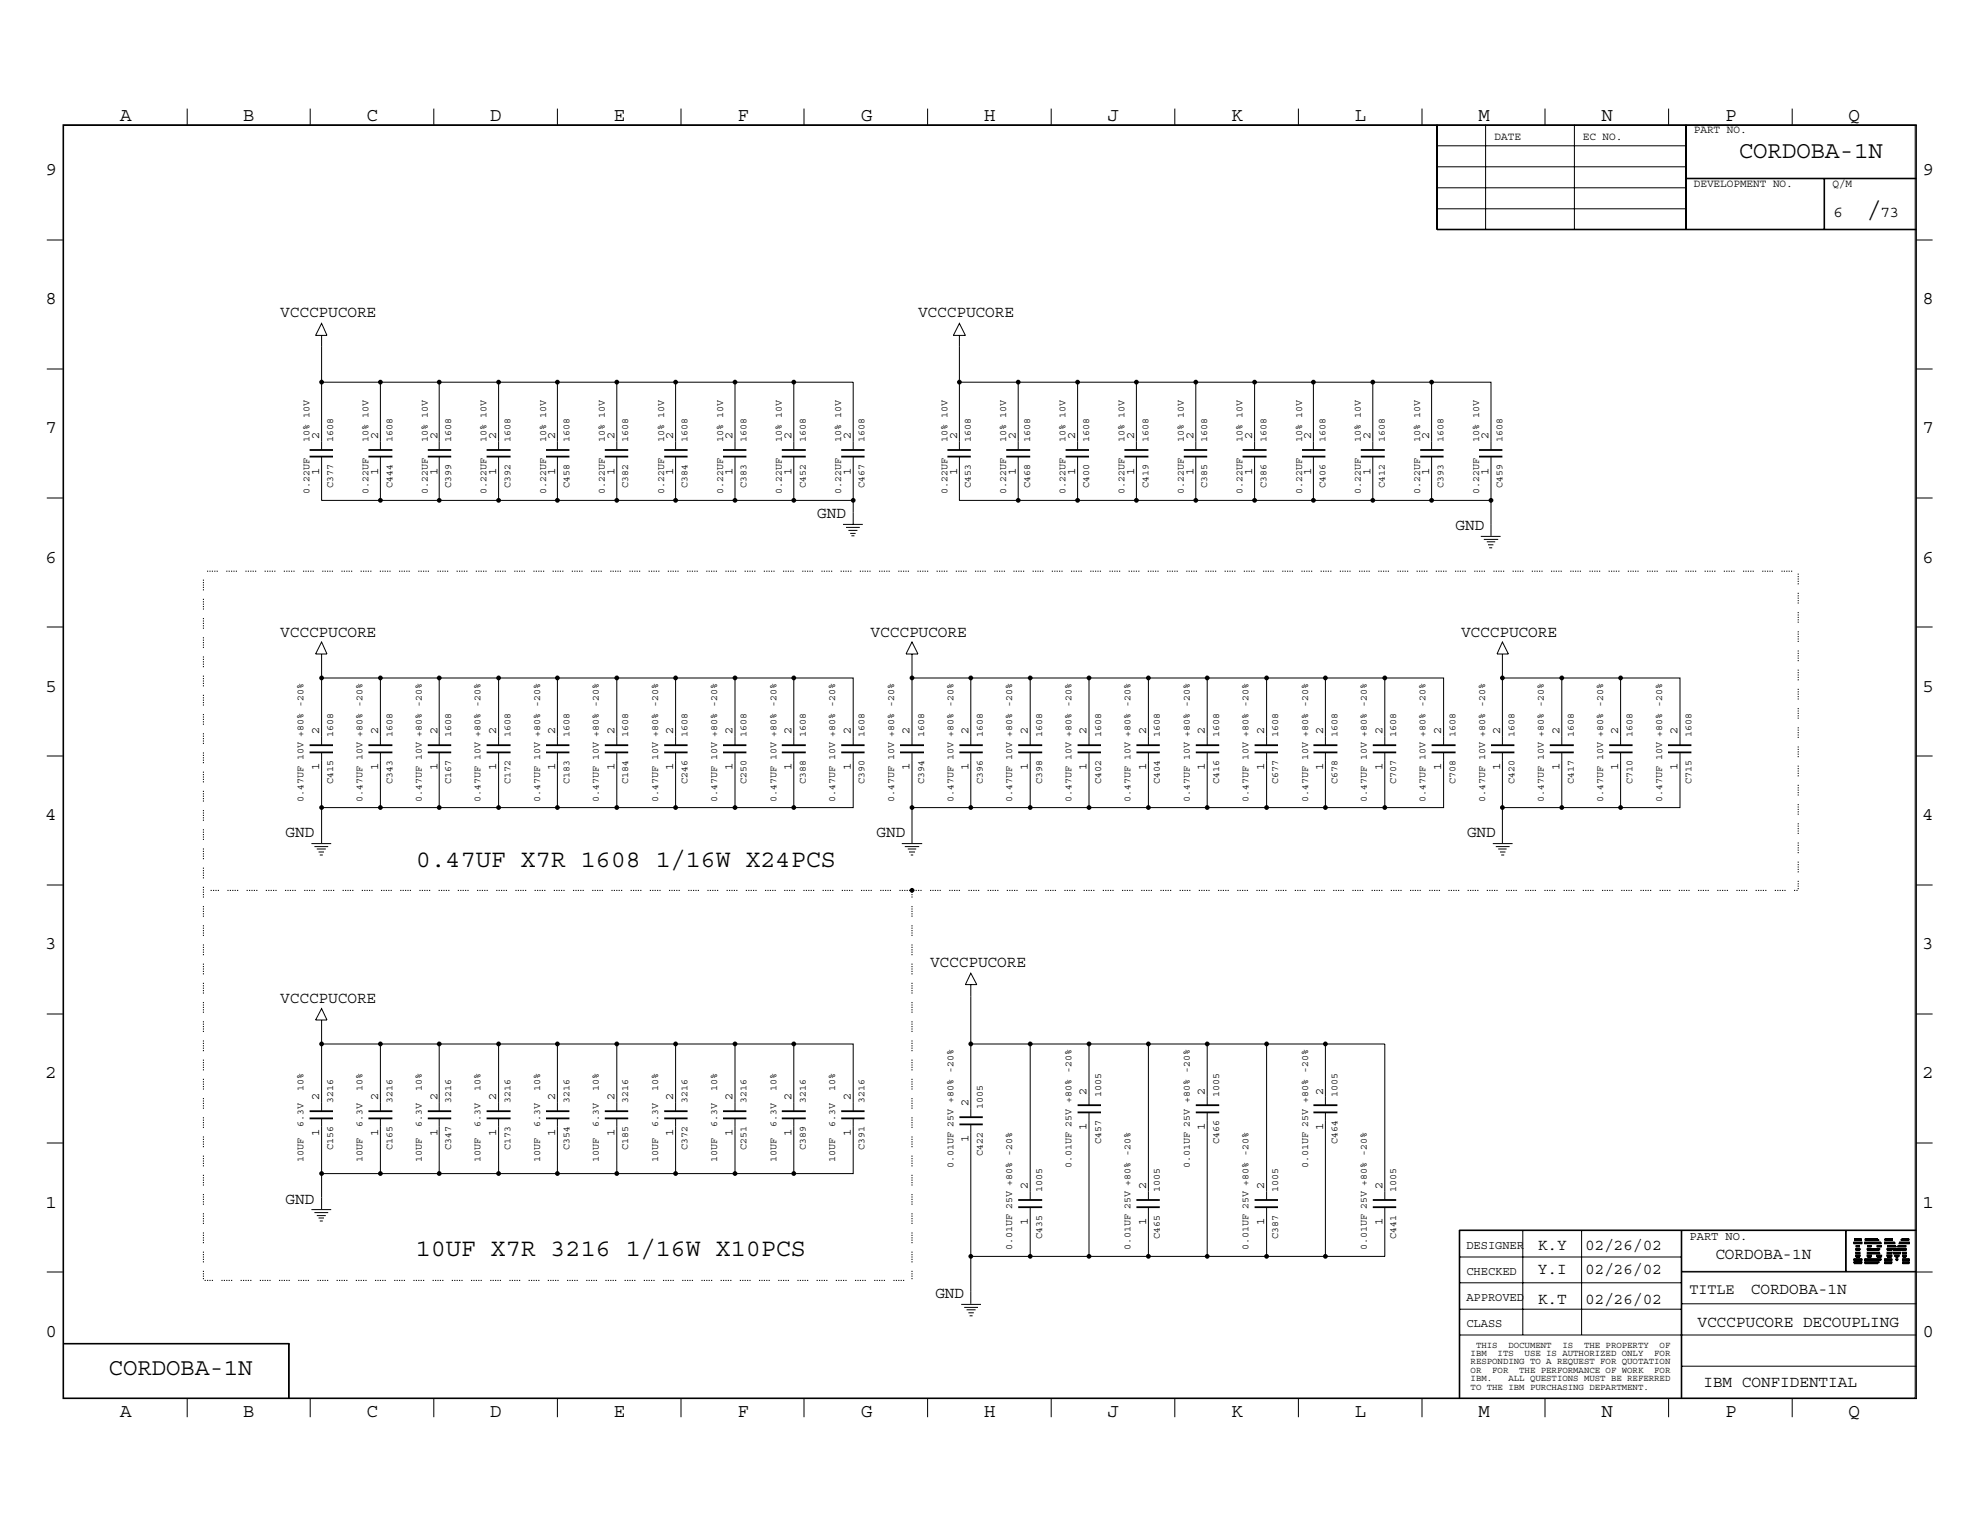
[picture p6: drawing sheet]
<svg xmlns="http://www.w3.org/2000/svg" width="279mm" height="216mm" viewBox="0 0 279 216" stroke-linecap="round" stroke-linejoin="round" font-family="sans-serif">
<g fill="none" stroke="#000" stroke-width=".25">
<path d="M43.7 64.4h3.3M43.7 63.5h3.3M52 64.4h3.4M52 63.5h3.4M60.4 64.4h3.3M60.4 63.5h3.3M68.7 64.4h3.4M68.7 63.5h3.4M77 64.4h3.3M77 63.5h3.3M85.3 64.4h3.3M85.3 63.5h3.3"/>
<path d="M93.7 64.4h3.3M93.7 63.5h3.3M102 64.4h3.3M102 63.5h3.3M110.3 64.4h3.4M110.3 63.5h3.4M118.7 64.4h3.3M118.7 63.5h3.3M133.7 64.4h3.3M133.7 63.5h3.3M142 64.4h3.4M142 63.5h3.4"/>
<path d="M150.4 64.4h3.3M150.4 63.5h3.3M158.7 64.4h3.4M158.7 63.5h3.4M167 64.4h3.3M167 63.5h3.3M175.3 64.4h3.4M175.3 63.5h3.4M183.7 64.4h3.3M183.7 63.5h3.3M192 64.4h3.4M192 63.5h3.4"/>
<path d="M200.4 64.4h3.3M200.4 63.5h3.3M208.7 64.4h3.3M208.7 63.5h3.3M43.7 106.2h3.3M43.7 105.2h3.3M52 106.2h3.4M52 105.2h3.4M60.4 106.2h3.3M60.4 105.2h3.3M68.7 106.2h3.4M68.7 105.2h3.4"/>
<path d="M77 106.2h3.3M77 105.2h3.3M85.3 106.2h3.3M85.3 105.2h3.3M93.7 106.2h3.3M93.7 105.2h3.3M102 106.2h3.3M102 105.2h3.3M110.3 106.2h3.4M110.3 105.2h3.4M118.7 106.2h3.3M118.7 105.2h3.3"/>
<path d="M127 106.2h3.4M127 105.2h3.4M135.4 106.2h3.3M135.4 105.2h3.3M143.7 106.2h3.4M143.7 105.2h3.4M152.1 106.2h3.3M152.1 105.2h3.3M160.4 106.2h3.3M160.4 105.2h3.3M168.7 106.2h3.3M168.7 105.2h3.3"/>
<path d="M177 106.2h3.3M177 105.2h3.3M185.3 106.2h3.4M185.3 105.2h3.4M193.7 106.2h3.3M193.7 105.2h3.3M202 106.2h3.4M202 105.2h3.4M210.4 106.2h3.3M210.4 105.2h3.3M218.7 106.2h3.4M218.7 105.2h3.4"/>
<path d="M227.1 106.2h3.3M227.1 105.2h3.3M235.4 106.2h3.3M235.4 105.2h3.3M43.7 157.8h3.3M43.7 156.8h3.3M52 157.8h3.4M52 156.8h3.4M60.4 157.8h3.3M60.4 156.8h3.3M68.7 157.8h3.4M68.7 156.8h3.4"/>
<path d="M77 157.8h3.3M77 156.8h3.3M85.3 157.8h3.3M85.3 156.8h3.3M93.7 157.8h3.3M93.7 156.8h3.3M102 157.8h3.3M102 156.8h3.3M110.3 157.8h3.4M110.3 156.8h3.4M118.7 157.8h3.3M118.7 156.8h3.3"/>
<path d="M135.4 158.7h3.3M135.4 157.6h3.3M152.1 157h3.3M152.1 156h3.3M168.7 157h3.3M168.7 156h3.3M185.3 157h3.4M185.3 156h3.4M143.7 170.3h3.4M143.7 169.3h3.4M160.4 170.3h3.3M160.4 169.3h3.3"/>
<path d="M177 170.3h3.3M177 169.3h3.3M193.7 170.3h3.3M193.7 169.3h3.3"/>
</g>
<g fill="none" stroke="#000" stroke-width=".14">
<path d="M8.9 17.6h261.5v179.8h-261.5zM9 17.7h261.3v179.6h-261.3zM26.4 15.3v2.3M43.8 15.3v2.3M61.2 15.3v2.3M78.7 15.3v2.3M96.1 15.3v2.3M113.5 15.3v2.3M130.9 15.3v2.3M148.3 15.3v2.3M165.8 15.3v2.3M183.2 15.3v2.3"/>
<path d="M200.7 15.3v2.3M202.8 17.6v14.8h67.6M209.6 17.6v14.8M218 15.3v2.3M222.2 17.6v14.8M235.5 15.3v2.3M237.9 17.6v14.8M252.9 15.3v2.3M6.6 33.9h2.3M202.8 32.3h67.6M202.8 29.5h35.1M202.8 26.5h35.1"/>
<path d="M202.8 23.5h35.1M202.8 20.6h35.1M237.9 25.2h32.5M237.9 25.1h32.5M257.4 25.2v7.2M257.5 25.2v7.2M270.4 33.9h2.3M6.6 52.1h2.3M45.4 45.6l.7 1.7h-1.6zM45.4 47.3v16.2M45.4 53.9h75v9.6M53.7 53.9v9.6"/>
<path d="M62 53.9v9.6M70.4 53.9v9.6M78.7 53.9v9.6M87 53.9v9.6M95.3 53.9v9.6M103.7 53.9v9.6M112 53.9v9.6M135.4 45.6l.8 1.7h-1.7zM135.4 47.3v16.2M135.4 53.9h58.3M143.7 53.9v9.6M152.1 53.9v9.6"/>
<path d="M160.4 53.9v9.6M168.7 53.9v9.6M177 53.9v9.6M185.3 53.9v9.6M193.7 53.9h16.7v9.6M193.7 53.9v9.6M202 53.9v9.6M270.4 52.1h2.3M6.6 70.3h2.3M45.4 64.4v6.2h66.6M53.7 64.4v6.2M62 64.4v6.2"/>
<path d="M70.4 64.4v6.2M78.7 64.4v6.2M87 64.4v6.2M95.3 64.4v6.2M103.7 64.4v6.2M112 70.6h8.4v3.4M112 64.4v6.2M119 74h2.8M119.4 74.4h1.9M119.7 74.8h1.3M120 75.3h.7M120.1 75.6h.5"/>
<path d="M120.4 64.4v6.2M135.4 64.4v6.2h66.6M143.7 64.4v6.2M152.1 64.4v6.2M160.4 64.4v6.2M168.7 64.4v6.2M177 64.4v6.2M185.3 64.4v6.2M193.7 64.4v6.2M202 70.6h8.4v5M202 64.4v6.2M209 75.7h2.8"/>
<path d="M209.4 76.1h2M209.8 76.5h1.2M210 76.9h.7M210.1 77.3h.5M210.4 64.4v6.2M270.4 70.3h2.3M6.6 88.5h2.3M45.4 90.6l.7 1.7h-1.6zM45.4 92.3v12.9M45.4 95.7h58.3M53.7 95.7v9.5M62 95.7v9.5"/>
<path d="M70.4 95.7v9.5M78.7 95.7v9.5M87 95.7v9.5M95.3 95.7v9.5M103.7 95.7h16.7v9.5M103.7 95.7v9.5M112 95.7v9.5M128.7 90.6l.8 1.7h-1.7zM128.7 92.3v12.9M128.7 95.7h33.4M137 95.7v9.5M145.4 95.7v9.5"/>
<path d="M153.7 95.7v9.5M162.1 95.7h8.2v9.5M162.1 95.7v9.5M170.3 95.7h16.7M178.7 95.7v9.5M187 95.7h16.7v9.5M187 95.7v9.5M195.4 95.7v9.5M212 90.6l.9 1.7h-1.7zM212 92.3v12.9M212 95.7h8.4M220.4 95.7h16.7v9.5"/>
<path d="M220.4 95.7v9.5M228.7 95.7v9.5M270.4 88.5h2.3M6.6 106.7h2.3M43.9 119h2.8M44.4 119.5h1.9M44.7 119.8h1.3M45.4 106.2v12.8M45.4 114h58.3M53.7 106.2v7.8M62 106.2v7.8M70.4 106.2v7.8"/>
<path d="M78.7 106.2v7.8M87 106.2v7.8M95.3 106.2v7.8M103.7 106.2v7.8M112 106.2v7.8M120.4 106.2v7.8h-16.7M127.3 119h2.8M127.7 119.5h2M128.1 119.8h1.2M128.7 106.2v12.8M128.7 114h58.3M137 106.2v7.8"/>
<path d="M145.4 106.2v7.8M153.7 106.2v7.8M162.1 106.2v7.8M170.3 106.2v7.8M178.7 106.2v7.8M187 106.2v7.8M195.4 106.2v7.8M203.7 106.2v7.8h-16.7M210.7 119h2.7M211.1 119.5h1.9M211.4 119.8h1.2M212 106.2v12.8"/>
<path d="M212 114h8.4M220.4 106.2v7.8M228.7 106.2v7.8M237.1 106.2v7.8h-16.7M270.4 106.7h2.3M6.6 124.9h2.3M45 120.2h.7M45.1 120.6h.5M128.3 120.2h.8M128.5 120.6h.4M137 137.3l.8 1.6h-1.6zM137 138.9v8.4"/>
<path d="M211.7 120.2h.7M211.8 120.6h.5M270.4 124.9h2.3M6.6 143.1h2.3M45.4 142.3l.7 1.6h-1.6zM45.4 143.9v12.9M45.4 157.8v12.8M45.4 147.3h58.3M53.7 147.3v9.5M53.7 157.8v7.8M62 147.3v9.5M62 157.8v7.8"/>
<path d="M70.4 147.3v9.5M70.4 157.8v7.8M78.7 147.3v9.5M78.7 157.8v7.8M87 147.3v9.5M87 157.8v7.8M95.3 147.3v9.5M95.3 157.8v7.8M103.7 147.3h16.7v9.5M103.7 147.3v9.5M103.7 157.8v7.8M112 147.3v9.5"/>
<path d="M112 157.8v7.8M120.4 157.8v7.8h-16.7M137 158.7v18.6h8.4M145.4 147.3h-8.4v10.3M153.7 147.3h-8.3v22M153.7 147.3h41.7v22M153.7 147.3v8.7M153.7 157v20.3M162.1 147.3v22M170.3 147.3v8.7M170.3 157v20.3M178.7 147.3v22"/>
<path d="M187 157v20.3h8.4v-7M187 147.3v8.7M270.4 143.1h2.3M6.6 179.5h2.3M6.6 161.3h2.3M43.9 170.7h2.8M44.4 171.1h1.9M44.7 171.5h1.3M45 171.9h.7M45.1 172.3h.5M45.4 165.6h58.3M137 177.3v6.7"/>
<path d="M145.4 170.3v7M145.4 177.3h41.6M162.1 170.3v7M178.7 170.3v7M205.9 173.7h64.5M205.9 177.4h31.3M206 173.6v23.7M214.9 173.6v14.8M223.2 173.6v14.8M237.2 173.6v23.7M237.2 179.4h33.2M237.2 179.5h35.5"/>
<path d="M237.3 173.6v23.7M260.4 173.6v5.9M260.5 173.6v5.9M261.6 178.1h1.1v.1h-1.1zM261.6 178.1h1.1h-1.1zM261.6 177.8h1.1v.1h-1.1zM261.6 177.7h1.1v.1h-1.1zM261.6 177.6h1.1v.1h-1.1zM261.6 175.4h1.1v.1h-1.1zM261.6 175.3h1.1v.1h-1.1zM261.6 175.3h1.1h-1.1zM261.6 178.3h1.1h-1.1"/>
<path d="M261.6 175h1.1h-1.1M261.6 174.9h1.1h-1.1M261.6 174.8h1.1h-1.1M261.9 177.2h.6v.1h-.6zM261.9 177.1h.6v.1h-.6zM261.9 176.9h.6v.1h-.6zM261.9 176.3h.6v.1h-.6zM261.9 176.2h.6v.1h-.6zM261.9 177.4h.6h-.6M261.9 176.7h.6v.1h-.6h.6h-.6zM261.9 176.4h.6h-.6M261.9 175.9h.6h-.6"/>
<path d="M261.9 175.8h.6h-.6M263.1 178.1h2v.1h-2zM263.1 178.1h2.1h-2.1zM263.1 177.8h2.2v.1h-2.2zM263.1 177.7h2.3v.1h-2.3zM263.1 177.6h2.3v.1h-2.3zM263.1 175.4h2.3v.1h-2.3zM263.1 175.3h2.3v.1h-2.3zM263.1 175.3h2.2h-2.2zM263.1 178.3h1.9h-1.9M263.1 175h2.1h-2.1M263.1 174.9h2h-2"/>
<path d="M263.1 174.8h1.9h-1.9M263.5 176.9h1.8v.1h-1.8zM263.5 176.3h1.7v.1h-1.7zM263.5 176.2h1.8v.1h-1.8zM263.5 177.2h.6v.1h-.6zM263.5 177.1h.6v.1h-.6zM263.5 176.7h1.7v.1h-1.7h1.7h-1.7zM263.5 176.4h1.7h-1.7M263.5 177.4h.6h-.6M263.5 175.9h.6h-.6M263.5 175.8h.6h-.6M264.8 177.2h.7v.1h-.7z"/>
<path d="M264.8 177.1h.7v.1h-.7zM264.8 177.4h.7h-.7M264.8 175.9h.7h-.7M264.8 175.8h.7h-.7M265.9 178.1h1.1v.1h-1.1zM265.9 178.1h1.1h-1.1zM265.9 177.8h1.1v.1h-1.1zM265.9 177.7h1.1v.1h-1.1zM265.9 177.6h1.1v.1h-1.1zM265.9 175.4h1.5v.1h-1.5zM265.9 175.3h1.5v.1h-1.5zM265.9 175.3h1.4h-1.4z"/>
<path d="M265.9 178.3h1.1h-1.1M265.9 175h1.2h-1.2M265.9 174.9h1.2h-1.2M265.9 174.8h1.2h-1.2M266.3 177.2h.7v.1h-.7zM266.3 177.1h.7v.1h-.7zM266.3 176.9h.7v.1h-.7zM266.3 176.3h.7v.1h-.7zM266.3 176.2h.7v.1h-.7zM266.3 177.4h.7h-.7M266.3 176.7h.7v.1h-.7h.7h-.7zM266.3 176.4h.7h-.7"/>
<path d="M266.3 175.9h1.3h-1.3M266.3 175.9h1.2h-1.2M266.3 175.8h1.2h-1.2M267 176.3h1.3v.1h-1.3zM267 176.2h1.3v.1h-1.3zM267.1 176.7h1.1v.1h-1.1zM267.1 176.4h1.2h-1.2M267.2 176.9h.9v.1h-.9zM267.2 176.8h1h-1M267.4 177.2h.6v.1h-.6zM267.4 177.1h.6v.1h-.6zM267.5 177.4h.4h-.4"/>
<path d="M267.5 177.7h.3v.1h-.3zM267.5 177.6h.3v.1h-.3zM267.6 177.8l.1 .1zM267.7 175.9h1.3h-1.3M267.8 175.9h1.2h-1.2M267.8 175.8h1.2h-1.2M268 175.4h1.4v.1h-1.4zM268.1 175.3h1.3v.1h-1.3zM268.1 175.3h1.3h-1.3zM268.2 175h1.2h-1.2M268.2 174.9h1.2h-1.2M268.3 174.8h1.1h-1.1"/>
<path d="M268.5 178.1h.9v.1h-.9zM268.5 178.1h.9h-.9zM268.5 177.8h.9v.1h-.9zM268.5 177.7h.9v.1h-.9zM268.5 177.6h.9v.1h-.9zM268.5 177.2h.5v.1h-.5zM268.5 177.1h.5v.1h-.5zM268.5 176.9h.5v.1h-.5zM268.5 176.3h.5v.1h-.5zM268.5 176.2h.5v.1h-.5zM268.5 178.3h.9h-.9M268.5 177.4h.5h-.5"/>
<path d="M268.5 176.7h.5v.1h-.5h.5h-.5zM268.5 176.4h.5h-.5M270.4 173.6h-64.5v23.7M270.4 161.3h2.3M8.9 189.6h31.9v7.7M8.9 189.7h31.9M26.4 197.3v2.7M40.7 189.6v7.7M43.8 197.3v2.7M61.2 197.3v2.7M78.7 197.3v2.7M96.1 197.3v2.7"/>
<path d="M113.5 197.3v2.7M130.9 197.3v2.7M135.6 184.1h2.8M136.1 184.5h1.9M136.4 184.8h1.3M136.7 185.3h.7M136.8 185.7h.4M148.3 197.3v2.7M165.8 197.3v2.7M183.2 197.3v2.7M200.7 197.3v2.7M205.9 188.4h64.5"/>
<path d="M205.9 184.7h31.3M205.9 181h31.3M218 197.3v2.7M235.5 197.3v2.7M237.2 192.8h33.2M237.2 184h33.2M252.9 197.3v2.7"/>
</g>
<path d="M29.5 125.6h99.2M128.7 125.6h125M253.7 125.6v-45h-225M28.7 180.7h100M28.7 180.7v-100.1M128.7 180.7v-55.1" fill="none" stroke="#000" stroke-width=".14" stroke-dasharray=".2 .2 .2 .2 .2 .2 .2 .2 .2 1.2" stroke-dashoffset=".2" stroke-linecap="butt"/>
<g fill="#000">
<circle cx="45.4" cy="53.9" r=".34"/>
<circle cx="53.7" cy="53.9" r=".34"/>
<circle cx="62" cy="53.9" r=".34"/>
<circle cx="70.4" cy="53.9" r=".34"/>
<circle cx="78.7" cy="53.9" r=".34"/>
<circle cx="87" cy="53.9" r=".34"/>
<circle cx="95.3" cy="53.9" r=".34"/>
<circle cx="103.7" cy="53.9" r=".34"/>
<circle cx="112" cy="53.9" r=".34"/>
<circle cx="135.4" cy="53.9" r=".34"/>
<circle cx="143.7" cy="53.9" r=".34"/>
<circle cx="152.1" cy="53.9" r=".34"/>
<circle cx="160.4" cy="53.9" r=".34"/>
<circle cx="168.7" cy="53.9" r=".34"/>
<circle cx="177" cy="53.9" r=".34"/>
<circle cx="185.3" cy="53.9" r=".34"/>
<circle cx="193.7" cy="53.9" r=".34"/>
<circle cx="202" cy="53.9" r=".34"/>
<circle cx="53.7" cy="70.6" r=".34"/>
<circle cx="62" cy="70.6" r=".34"/>
<circle cx="70.4" cy="70.6" r=".34"/>
<circle cx="78.7" cy="70.6" r=".34"/>
<circle cx="87" cy="70.6" r=".34"/>
<circle cx="95.3" cy="70.6" r=".34"/>
<circle cx="103.7" cy="70.6" r=".34"/>
<circle cx="112" cy="70.6" r=".34"/>
<circle cx="120.4" cy="70.6" r=".34"/>
<circle cx="143.7" cy="70.6" r=".34"/>
<circle cx="152.1" cy="70.6" r=".34"/>
<circle cx="160.4" cy="70.6" r=".34"/>
<circle cx="168.7" cy="70.6" r=".34"/>
<circle cx="177" cy="70.6" r=".34"/>
<circle cx="185.3" cy="70.6" r=".34"/>
<circle cx="193.7" cy="70.6" r=".34"/>
<circle cx="202" cy="70.6" r=".34"/>
<circle cx="210.4" cy="70.6" r=".34"/>
<circle cx="45.4" cy="95.7" r=".34"/>
<circle cx="53.7" cy="95.7" r=".34"/>
<circle cx="62" cy="95.7" r=".34"/>
<circle cx="70.4" cy="95.7" r=".34"/>
<circle cx="78.7" cy="95.7" r=".34"/>
<circle cx="87" cy="95.7" r=".34"/>
<circle cx="95.3" cy="95.7" r=".34"/>
<circle cx="103.7" cy="95.7" r=".34"/>
<circle cx="112" cy="95.7" r=".34"/>
<circle cx="128.7" cy="95.7" r=".34"/>
<circle cx="137" cy="95.7" r=".34"/>
<circle cx="145.4" cy="95.7" r=".34"/>
<circle cx="153.7" cy="95.7" r=".34"/>
<circle cx="162.1" cy="95.7" r=".34"/>
<circle cx="170.3" cy="95.7" r=".34"/>
<circle cx="178.7" cy="95.7" r=".34"/>
<circle cx="187" cy="95.7" r=".34"/>
<circle cx="195.4" cy="95.7" r=".34"/>
<circle cx="212" cy="95.7" r=".34"/>
<circle cx="220.4" cy="95.7" r=".34"/>
<circle cx="228.7" cy="95.7" r=".34"/>
<circle cx="45.4" cy="114" r=".34"/>
<circle cx="53.7" cy="114" r=".34"/>
<circle cx="62" cy="114" r=".34"/>
<circle cx="70.4" cy="114" r=".34"/>
<circle cx="78.7" cy="114" r=".34"/>
<circle cx="87" cy="114" r=".34"/>
<circle cx="95.3" cy="114" r=".34"/>
<circle cx="103.7" cy="114" r=".34"/>
<circle cx="112" cy="114" r=".34"/>
<circle cx="128.7" cy="114" r=".34"/>
<circle cx="137" cy="114" r=".34"/>
<circle cx="145.4" cy="114" r=".34"/>
<circle cx="153.7" cy="114" r=".34"/>
<circle cx="162.1" cy="114" r=".34"/>
<circle cx="170.3" cy="114" r=".34"/>
<circle cx="178.7" cy="114" r=".34"/>
<circle cx="187" cy="114" r=".34"/>
<circle cx="195.4" cy="114" r=".34"/>
<circle cx="212" cy="114" r=".34"/>
<circle cx="220.4" cy="114" r=".34"/>
<circle cx="228.7" cy="114" r=".34"/>
<circle cx="128.7" cy="125.6" r=".34"/>
<circle cx="45.4" cy="147.3" r=".34"/>
<circle cx="53.7" cy="147.3" r=".34"/>
<circle cx="62" cy="147.3" r=".34"/>
<circle cx="70.4" cy="147.3" r=".34"/>
<circle cx="78.7" cy="147.3" r=".34"/>
<circle cx="87" cy="147.3" r=".34"/>
<circle cx="95.3" cy="147.3" r=".34"/>
<circle cx="103.7" cy="147.3" r=".34"/>
<circle cx="112" cy="147.3" r=".34"/>
<circle cx="137" cy="147.3" r=".34"/>
<circle cx="145.4" cy="147.3" r=".34"/>
<circle cx="153.7" cy="147.3" r=".34"/>
<circle cx="162.1" cy="147.3" r=".34"/>
<circle cx="170.3" cy="147.3" r=".34"/>
<circle cx="178.7" cy="147.3" r=".34"/>
<circle cx="187" cy="147.3" r=".34"/>
<circle cx="45.4" cy="165.6" r=".34"/>
<circle cx="53.7" cy="165.6" r=".34"/>
<circle cx="62" cy="165.6" r=".34"/>
<circle cx="70.4" cy="165.6" r=".34"/>
<circle cx="78.7" cy="165.6" r=".34"/>
<circle cx="87" cy="165.6" r=".34"/>
<circle cx="95.3" cy="165.6" r=".34"/>
<circle cx="103.7" cy="165.6" r=".34"/>
<circle cx="112" cy="165.6" r=".34"/>
<circle cx="137" cy="177.3" r=".34"/>
<circle cx="145.4" cy="177.3" r=".34"/>
<circle cx="153.7" cy="177.3" r=".34"/>
<circle cx="162.1" cy="177.3" r=".34"/>
<circle cx="170.3" cy="177.3" r=".34"/>
<circle cx="178.7" cy="177.3" r=".34"/>
<circle cx="187" cy="177.3" r=".34"/>
</g>
<g font-size="3.5">
<text x="58.7" y="122.3">0.47UF X7R 1608 1/16W X24PCS</text>
<text x="58.7" y="177.3">10UF X7R 3216 1/16W X10PCS</text>
</g>
<g font-size="3.4">
<text x="245.4" y="22.3">CORDOBA-1N</text>
<text x="263.5" y="30.6">/</text>
<text x="15.3" y="194">CORDOBA-1N</text>
</g>
<g font-size="2.7">
<text x="16.9" y="17">A</text>
<text x="34.3" y="17">B</text>
<text x="51.7" y="17">C</text>
<text x="69.2" y="17">D</text>
<text x="86.6" y="17">E</text>
<text x="104.1" y="17">F</text>
<text x="121.5" y="17">G</text>
<text x="138.9" y="17">H</text>
<text x="156.3" y="17">J</text>
<text x="173.7" y="17">K</text>
<text x="191.2" y="17">L</text>
<text x="208.6" y="17">M</text>
<text x="226" y="17">N</text>
<text x="243.4" y="17">P</text>
<text x="260.9" y="17">Q</text>
<text x="6.4" y="24.7">9</text>
<text x="271.3" y="24.7">9</text>
<text x="6.4" y="42.9">8</text>
<text x="271.3" y="42.9">8</text>
<text x="6.4" y="61.1">7</text>
<text x="271.3" y="61.1">7</text>
<text x="6.4" y="79.4">6</text>
<text x="271.3" y="79.4">6</text>
<text x="6.4" y="97.6">5</text>
<text x="271.3" y="97.6">5</text>
<text x="6.4" y="115.7">4</text>
<text x="271.3" y="115.7">4</text>
<text x="6.4" y="133.9">3</text>
<text x="271.3" y="133.9">3</text>
<text x="6.4" y="152.1">2</text>
<text x="271.3" y="152.1">2</text>
<text x="6.4" y="170.4">1</text>
<text x="271.3" y="170.4">1</text>
<text x="6.4" y="188.6">0</text>
<text x="271.3" y="188.6">0</text>
<text x="16.9" y="200">A</text>
<text x="34.3" y="200">B</text>
<text x="51.7" y="200">C</text>
<text x="69.2" y="200">D</text>
<text x="86.6" y="200">E</text>
<text x="104.1" y="200">F</text>
<text x="121.5" y="200">G</text>
<text x="138.9" y="200">H</text>
<text x="156.3" y="200">J</text>
<text x="173.7" y="200">K</text>
<text x="191.2" y="200">L</text>
<text x="208.6" y="200">M</text>
<text x="226" y="200">N</text>
<text x="243.4" y="200">P</text>
<text x="260.9" y="200">Q</text>
</g>
<g font-size="2.3">
<text x="258.7" y="30.6">6</text>
<text x="265.3" y="30.6">73</text>
<text x="39.5" y="44.8">VCCCPUCORE</text>
<text x="129.5" y="44.8">VCCCPUCORE</text>
<text x="115.3" y="73.2">GND</text>
<text x="205.4" y="74.8">GND</text>
<text x="39.5" y="89.8">VCCCPUCORE</text>
<text x="122.9" y="89.8">VCCCPUCORE</text>
<text x="206.2" y="89.8">VCCCPUCORE</text>
<text x="40.3" y="118.1">GND</text>
<text x="123.7" y="118.1">GND</text>
<text x="207" y="118.1">GND</text>
<text x="131.2" y="136.5">VCCCPUCORE</text>
<text x="39.5" y="141.5">VCCCPUCORE</text>
<text x="40.3" y="169.8">GND</text>
<text x="217" y="176.4">K.Y</text>
<text x="217" y="179.8">Y.I</text>
<text x="223.7" y="176.4">02/26/02</text>
<text x="223.7" y="179.8">02/26/02</text>
<text x="242.1" y="177.6">CORDOBA-1N</text>
<text x="132" y="183.1">GND</text>
<text x="217" y="184">K.T</text>
<text x="223.7" y="184">02/26/02</text>
<text x="247.1" y="182.6">CORDOBA-1N</text>
<text x="239.5" y="187.3">VCCCPUCORE DECOUPLING</text>
<text x="240.4" y="195.7">IBM CONFIDENTIAL</text>
</g>
<text font-size="2.1" x="238.4" y="182.5">TITLE</text>
<g font-size="1.7">
<text x="45" y="62" transform="rotate(-90 45 62)">2</text>
<text x="53.3" y="62" transform="rotate(-90 53.3 62)">2</text>
<text x="61.7" y="62" transform="rotate(-90 61.7 62)">2</text>
<text x="70" y="62" transform="rotate(-90 70 62)">2</text>
<text x="78.3" y="62" transform="rotate(-90 78.3 62)">2</text>
<text x="86.7" y="62" transform="rotate(-90 86.7 62)">2</text>
<text x="95" y="62" transform="rotate(-90 95 62)">2</text>
<text x="103.4" y="62" transform="rotate(-90 103.4 62)">2</text>
<text x="111.7" y="62" transform="rotate(-90 111.7 62)">2</text>
<text x="120.1" y="62" transform="rotate(-90 120.1 62)">2</text>
<text x="135" y="62" transform="rotate(-90 135 62)">2</text>
<text x="143.3" y="62" transform="rotate(-90 143.3 62)">2</text>
<text x="151.7" y="62" transform="rotate(-90 151.7 62)">2</text>
<text x="160" y="62" transform="rotate(-90 160 62)">2</text>
<text x="168.4" y="62" transform="rotate(-90 168.4 62)">2</text>
<text x="176.7" y="62" transform="rotate(-90 176.7 62)">2</text>
<text x="185" y="62" transform="rotate(-90 185 62)">2</text>
<text x="193.4" y="62" transform="rotate(-90 193.4 62)">2</text>
<text x="201.7" y="62" transform="rotate(-90 201.7 62)">2</text>
<text x="210.1" y="62" transform="rotate(-90 210.1 62)">2</text>
<text x="45" y="67" transform="rotate(-90 45 67)">1</text>
<text x="53.3" y="67" transform="rotate(-90 53.3 67)">1</text>
<text x="61.7" y="67" transform="rotate(-90 61.7 67)">1</text>
<text x="70" y="67" transform="rotate(-90 70 67)">1</text>
<text x="78.3" y="67" transform="rotate(-90 78.3 67)">1</text>
<text x="86.7" y="67" transform="rotate(-90 86.7 67)">1</text>
<text x="95" y="67" transform="rotate(-90 95 67)">1</text>
<text x="103.4" y="67" transform="rotate(-90 103.4 67)">1</text>
<text x="111.7" y="67" transform="rotate(-90 111.7 67)">1</text>
<text x="120.1" y="67" transform="rotate(-90 120.1 67)">1</text>
<text x="135" y="67" transform="rotate(-90 135 67)">1</text>
<text x="143.3" y="67" transform="rotate(-90 143.3 67)">1</text>
<text x="151.7" y="67" transform="rotate(-90 151.7 67)">1</text>
<text x="160" y="67" transform="rotate(-90 160 67)">1</text>
<text x="168.4" y="67" transform="rotate(-90 168.4 67)">1</text>
<text x="176.7" y="67" transform="rotate(-90 176.7 67)">1</text>
<text x="185" y="67" transform="rotate(-90 185 67)">1</text>
<text x="193.4" y="67" transform="rotate(-90 193.4 67)">1</text>
<text x="201.7" y="67" transform="rotate(-90 201.7 67)">1</text>
<text x="210.1" y="67" transform="rotate(-90 210.1 67)">1</text>
<text x="45" y="103.6" transform="rotate(-90 45 103.6)">2</text>
<text x="53.3" y="103.6" transform="rotate(-90 53.3 103.6)">2</text>
<text x="61.7" y="103.6" transform="rotate(-90 61.7 103.6)">2</text>
<text x="70" y="103.6" transform="rotate(-90 70 103.6)">2</text>
<text x="78.3" y="103.6" transform="rotate(-90 78.3 103.6)">2</text>
<text x="86.7" y="103.6" transform="rotate(-90 86.7 103.6)">2</text>
<text x="95" y="103.6" transform="rotate(-90 95 103.6)">2</text>
<text x="103.4" y="103.6" transform="rotate(-90 103.4 103.6)">2</text>
<text x="111.7" y="103.6" transform="rotate(-90 111.7 103.6)">2</text>
<text x="120.1" y="103.6" transform="rotate(-90 120.1 103.6)">2</text>
<text x="128.4" y="103.6" transform="rotate(-90 128.4 103.6)">2</text>
<text x="136.7" y="103.6" transform="rotate(-90 136.7 103.6)">2</text>
<text x="145" y="103.6" transform="rotate(-90 145 103.6)">2</text>
<text x="153.3" y="103.6" transform="rotate(-90 153.3 103.6)">2</text>
<text x="161.7" y="103.6" transform="rotate(-90 161.7 103.6)">2</text>
<text x="170" y="103.6" transform="rotate(-90 170 103.6)">2</text>
<text x="178.4" y="103.6" transform="rotate(-90 178.4 103.6)">2</text>
<text x="186.7" y="103.6" transform="rotate(-90 186.7 103.6)">2</text>
<text x="195.1" y="103.6" transform="rotate(-90 195.1 103.6)">2</text>
<text x="203.4" y="103.6" transform="rotate(-90 203.4 103.6)">2</text>
<text x="211.7" y="103.6" transform="rotate(-90 211.7 103.6)">2</text>
<text x="220" y="103.6" transform="rotate(-90 220 103.6)">2</text>
<text x="228.3" y="103.6" transform="rotate(-90 228.3 103.6)">2</text>
<text x="236.7" y="103.6" transform="rotate(-90 236.7 103.6)">2</text>
<text x="45" y="108.6" transform="rotate(-90 45 108.6)">1</text>
<text x="53.3" y="108.6" transform="rotate(-90 53.3 108.6)">1</text>
<text x="61.7" y="108.6" transform="rotate(-90 61.7 108.6)">1</text>
<text x="70" y="108.6" transform="rotate(-90 70 108.6)">1</text>
<text x="78.3" y="108.6" transform="rotate(-90 78.3 108.6)">1</text>
<text x="86.7" y="108.6" transform="rotate(-90 86.7 108.6)">1</text>
<text x="95" y="108.6" transform="rotate(-90 95 108.6)">1</text>
<text x="103.4" y="108.6" transform="rotate(-90 103.4 108.6)">1</text>
<text x="111.7" y="108.6" transform="rotate(-90 111.7 108.6)">1</text>
<text x="120.1" y="108.6" transform="rotate(-90 120.1 108.6)">1</text>
<text x="128.4" y="108.6" transform="rotate(-90 128.4 108.6)">1</text>
<text x="136.7" y="108.6" transform="rotate(-90 136.7 108.6)">1</text>
<text x="145" y="108.6" transform="rotate(-90 145 108.6)">1</text>
<text x="153.3" y="108.6" transform="rotate(-90 153.3 108.6)">1</text>
<text x="161.7" y="108.6" transform="rotate(-90 161.7 108.6)">1</text>
<text x="170" y="108.6" transform="rotate(-90 170 108.6)">1</text>
<text x="178.4" y="108.6" transform="rotate(-90 178.4 108.6)">1</text>
<text x="186.7" y="108.6" transform="rotate(-90 186.7 108.6)">1</text>
<text x="195.1" y="108.6" transform="rotate(-90 195.1 108.6)">1</text>
<text x="203.4" y="108.6" transform="rotate(-90 203.4 108.6)">1</text>
<text x="211.7" y="108.6" transform="rotate(-90 211.7 108.6)">1</text>
<text x="220" y="108.6" transform="rotate(-90 220 108.6)">1</text>
<text x="228.3" y="108.6" transform="rotate(-90 228.3 108.6)">1</text>
<text x="236.7" y="108.6" transform="rotate(-90 236.7 108.6)">1</text>
<text x="45" y="155.3" transform="rotate(-90 45 155.3)">2</text>
<text x="53.3" y="155.3" transform="rotate(-90 53.3 155.3)">2</text>
<text x="61.7" y="155.3" transform="rotate(-90 61.7 155.3)">2</text>
<text x="70" y="155.3" transform="rotate(-90 70 155.3)">2</text>
<text x="78.3" y="155.3" transform="rotate(-90 78.3 155.3)">2</text>
<text x="86.7" y="155.3" transform="rotate(-90 86.7 155.3)">2</text>
<text x="95" y="155.3" transform="rotate(-90 95 155.3)">2</text>
<text x="103.4" y="155.3" transform="rotate(-90 103.4 155.3)">2</text>
<text x="111.7" y="155.3" transform="rotate(-90 111.7 155.3)">2</text>
<text x="120.1" y="155.3" transform="rotate(-90 120.1 155.3)">2</text>
<text x="153.3" y="154.5" transform="rotate(-90 153.3 154.5)">2</text>
<text x="170" y="154.5" transform="rotate(-90 170 154.5)">2</text>
<text x="186.7" y="154.5" transform="rotate(-90 186.7 154.5)">2</text>
<text x="45" y="160.4" transform="rotate(-90 45 160.4)">1</text>
<text x="53.3" y="160.4" transform="rotate(-90 53.3 160.4)">1</text>
<text x="61.7" y="160.4" transform="rotate(-90 61.7 160.4)">1</text>
<text x="70" y="160.4" transform="rotate(-90 70 160.4)">1</text>
<text x="78.3" y="160.4" transform="rotate(-90 78.3 160.4)">1</text>
<text x="86.7" y="160.4" transform="rotate(-90 86.7 160.4)">1</text>
<text x="95" y="160.4" transform="rotate(-90 95 160.4)">1</text>
<text x="103.4" y="160.4" transform="rotate(-90 103.4 160.4)">1</text>
<text x="111.7" y="160.4" transform="rotate(-90 111.7 160.4)">1</text>
<text x="120.1" y="160.4" transform="rotate(-90 120.1 160.4)">1</text>
<text x="136.7" y="161.1" transform="rotate(-90 136.7 161.1)">1</text>
<text x="136.7" y="156.1" transform="rotate(-90 136.7 156.1)">2</text>
<text x="153.3" y="159.5" transform="rotate(-90 153.3 159.5)">1</text>
<text x="170" y="159.5" transform="rotate(-90 170 159.5)">1</text>
<text x="186.7" y="159.5" transform="rotate(-90 186.7 159.5)">1</text>
<text x="145" y="167.8" transform="rotate(-90 145 167.8)">2</text>
<text x="161.7" y="167.8" transform="rotate(-90 161.7 167.8)">2</text>
<text x="178.4" y="167.8" transform="rotate(-90 178.4 167.8)">2</text>
<text x="195.1" y="167.8" transform="rotate(-90 195.1 167.8)">2</text>
<text x="145" y="172.8" transform="rotate(-90 145 172.8)">1</text>
<text x="161.7" y="172.8" transform="rotate(-90 161.7 172.8)">1</text>
<text x="178.4" y="172.8" transform="rotate(-90 178.4 172.8)">1</text>
<text x="195.1" y="172.8" transform="rotate(-90 195.1 172.8)">1</text>
<text x="206.9" y="176.2">DESIGNER</text>
<text x="206.9" y="179.9">CHECKED</text>
<text x="238.4" y="175">PART NO.</text>
<text x="206.9" y="183.6">APPROVED</text>
<text x="206.9" y="187.2">CLASS</text>
</g>
<g font-size="1.6">
<text x="210.9" y="19.8">DATE</text>
<text x="223.4" y="19.8">EC NO.</text>
<text x="239" y="18.8">PART NO.</text>
<text x="239" y="26.4">DEVELOPMENT NO.</text>
<text x="258.6" y="26.4">Q/M</text>
</g>
<g font-size="1.4">
<text x="43.7" y="62.3" transform="rotate(-90 43.7 62.3)">10% 10V</text>
<text x="47" y="62.3" transform="rotate(-90 47 62.3)">1608</text>
<text x="52" y="62.3" transform="rotate(-90 52 62.3)">10% 10V</text>
<text x="55.4" y="62.3" transform="rotate(-90 55.4 62.3)">1608</text>
<text x="60.4" y="62.3" transform="rotate(-90 60.4 62.3)">10% 10V</text>
<text x="63.7" y="62.3" transform="rotate(-90 63.7 62.3)">1608</text>
<text x="68.7" y="62.3" transform="rotate(-90 68.7 62.3)">10% 10V</text>
<text x="72.1" y="62.3" transform="rotate(-90 72.1 62.3)">1608</text>
<text x="77" y="62.3" transform="rotate(-90 77 62.3)">10% 10V</text>
<text x="80.3" y="62.3" transform="rotate(-90 80.3 62.3)">1608</text>
<text x="85.3" y="62.3" transform="rotate(-90 85.3 62.3)">10% 10V</text>
<text x="88.6" y="62.3" transform="rotate(-90 88.6 62.3)">1608</text>
<text x="93.7" y="62.3" transform="rotate(-90 93.7 62.3)">10% 10V</text>
<text x="97" y="62.3" transform="rotate(-90 97 62.3)">1608</text>
<text x="102" y="62.3" transform="rotate(-90 102 62.3)">10% 10V</text>
<text x="105.3" y="62.3" transform="rotate(-90 105.3 62.3)">1608</text>
<text x="110.3" y="62.3" transform="rotate(-90 110.3 62.3)">10% 10V</text>
<text x="113.7" y="62.3" transform="rotate(-90 113.7 62.3)">1608</text>
<text x="118.7" y="62.3" transform="rotate(-90 118.7 62.3)">10% 10V</text>
<text x="122" y="62.3" transform="rotate(-90 122 62.3)">1608</text>
<text x="133.7" y="62.3" transform="rotate(-90 133.7 62.3)">10% 10V</text>
<text x="137" y="62.3" transform="rotate(-90 137 62.3)">1608</text>
<text x="142" y="62.3" transform="rotate(-90 142 62.3)">10% 10V</text>
<text x="145.4" y="62.3" transform="rotate(-90 145.4 62.3)">1608</text>
<text x="150.4" y="62.3" transform="rotate(-90 150.4 62.3)">10% 10V</text>
<text x="153.7" y="62.3" transform="rotate(-90 153.7 62.3)">1608</text>
<text x="158.7" y="62.3" transform="rotate(-90 158.7 62.3)">10% 10V</text>
<text x="162.1" y="62.3" transform="rotate(-90 162.1 62.3)">1608</text>
<text x="167" y="62.3" transform="rotate(-90 167 62.3)">10% 10V</text>
<text x="170.4" y="62.3" transform="rotate(-90 170.4 62.3)">1608</text>
<text x="175.3" y="62.3" transform="rotate(-90 175.3 62.3)">10% 10V</text>
<text x="178.7" y="62.3" transform="rotate(-90 178.7 62.3)">1608</text>
<text x="183.7" y="62.3" transform="rotate(-90 183.7 62.3)">10% 10V</text>
<text x="187" y="62.3" transform="rotate(-90 187 62.3)">1608</text>
<text x="192" y="62.3" transform="rotate(-90 192 62.3)">10% 10V</text>
<text x="195.4" y="62.3" transform="rotate(-90 195.4 62.3)">1608</text>
<text x="200.4" y="62.3" transform="rotate(-90 200.4 62.3)">10% 10V</text>
<text x="203.7" y="62.3" transform="rotate(-90 203.7 62.3)">1608</text>
<text x="208.7" y="62.3" transform="rotate(-90 208.7 62.3)">10% 10V</text>
<text x="212" y="62.3" transform="rotate(-90 212 62.3)">1608</text>
<text x="43.7" y="69.8" transform="rotate(-90 43.7 69.8)">0.22UF</text>
<text x="47" y="68.9" transform="rotate(-90 47 68.9)">C377</text>
<text x="52" y="69.8" transform="rotate(-90 52 69.8)">0.22UF</text>
<text x="55.4" y="68.9" transform="rotate(-90 55.4 68.9)">C444</text>
<text x="60.4" y="69.8" transform="rotate(-90 60.4 69.8)">0.22UF</text>
<text x="63.7" y="68.9" transform="rotate(-90 63.7 68.9)">C399</text>
<text x="68.7" y="69.8" transform="rotate(-90 68.7 69.8)">0.22UF</text>
<text x="72.1" y="68.9" transform="rotate(-90 72.1 68.9)">C392</text>
<text x="77" y="69.8" transform="rotate(-90 77 69.8)">0.22UF</text>
<text x="80.3" y="68.9" transform="rotate(-90 80.3 68.9)">C458</text>
<text x="85.3" y="69.8" transform="rotate(-90 85.3 69.8)">0.22UF</text>
<text x="88.6" y="68.9" transform="rotate(-90 88.6 68.9)">C382</text>
<text x="93.7" y="69.8" transform="rotate(-90 93.7 69.8)">0.22UF</text>
<text x="97" y="68.9" transform="rotate(-90 97 68.9)">C384</text>
<text x="102" y="69.8" transform="rotate(-90 102 69.8)">0.22UF</text>
<text x="105.3" y="68.9" transform="rotate(-90 105.3 68.9)">C383</text>
<text x="110.3" y="69.8" transform="rotate(-90 110.3 69.8)">0.22UF</text>
<text x="113.7" y="68.9" transform="rotate(-90 113.7 68.9)">C452</text>
<text x="118.7" y="69.8" transform="rotate(-90 118.7 69.8)">0.22UF</text>
<text x="122" y="68.9" transform="rotate(-90 122 68.9)">C467</text>
<text x="133.7" y="69.8" transform="rotate(-90 133.7 69.8)">0.22UF</text>
<text x="137" y="68.9" transform="rotate(-90 137 68.9)">C453</text>
<text x="142" y="69.8" transform="rotate(-90 142 69.8)">0.22UF</text>
<text x="145.4" y="68.9" transform="rotate(-90 145.4 68.9)">C468</text>
<text x="150.4" y="69.8" transform="rotate(-90 150.4 69.8)">0.22UF</text>
<text x="153.7" y="68.9" transform="rotate(-90 153.7 68.9)">C400</text>
<text x="158.7" y="69.8" transform="rotate(-90 158.7 69.8)">0.22UF</text>
<text x="162.1" y="68.9" transform="rotate(-90 162.1 68.9)">C419</text>
<text x="167" y="69.8" transform="rotate(-90 167 69.8)">0.22UF</text>
<text x="170.3" y="68.9" transform="rotate(-90 170.3 68.9)">C385</text>
<text x="175.3" y="69.8" transform="rotate(-90 175.3 69.8)">0.22UF</text>
<text x="178.7" y="68.9" transform="rotate(-90 178.7 68.9)">C386</text>
<text x="183.7" y="69.8" transform="rotate(-90 183.7 69.8)">0.22UF</text>
<text x="187" y="68.9" transform="rotate(-90 187 68.9)">C406</text>
<text x="192" y="69.8" transform="rotate(-90 192 69.8)">0.22UF</text>
<text x="195.4" y="68.9" transform="rotate(-90 195.4 68.9)">C412</text>
<text x="200.4" y="69.8" transform="rotate(-90 200.4 69.8)">0.22UF</text>
<text x="203.7" y="68.9" transform="rotate(-90 203.7 68.9)">C393</text>
<text x="208.7" y="69.8" transform="rotate(-90 208.7 69.8)">0.22UF</text>
<text x="212" y="68.9" transform="rotate(-90 212 68.9)">C459</text>
<text x="47" y="104" transform="rotate(-90 47 104)">1608</text>
<text x="55.4" y="104" transform="rotate(-90 55.4 104)">1608</text>
<text x="63.7" y="104" transform="rotate(-90 63.7 104)">1608</text>
<text x="72.1" y="104" transform="rotate(-90 72.1 104)">1608</text>
<text x="80.3" y="104" transform="rotate(-90 80.3 104)">1608</text>
<text x="88.6" y="104" transform="rotate(-90 88.6 104)">1608</text>
<text x="97" y="104" transform="rotate(-90 97 104)">1608</text>
<text x="105.3" y="104" transform="rotate(-90 105.3 104)">1608</text>
<text x="113.7" y="104" transform="rotate(-90 113.7 104)">1608</text>
<text x="122" y="104" transform="rotate(-90 122 104)">1608</text>
<text x="130.4" y="104" transform="rotate(-90 130.4 104)">1608</text>
<text x="138.7" y="104" transform="rotate(-90 138.7 104)">1608</text>
<text x="147.1" y="104" transform="rotate(-90 147.1 104)">1608</text>
<text x="155.4" y="104" transform="rotate(-90 155.4 104)">1608</text>
<text x="163.7" y="104" transform="rotate(-90 163.7 104)">1608</text>
<text x="172" y="104" transform="rotate(-90 172 104)">1608</text>
<text x="180.3" y="104" transform="rotate(-90 180.3 104)">1608</text>
<text x="188.7" y="104" transform="rotate(-90 188.7 104)">1608</text>
<text x="197" y="104" transform="rotate(-90 197 104)">1608</text>
<text x="205.4" y="104" transform="rotate(-90 205.4 104)">1608</text>
<text x="213.7" y="104" transform="rotate(-90 213.7 104)">1608</text>
<text x="222.1" y="104" transform="rotate(-90 222.1 104)">1608</text>
<text x="230.4" y="104" transform="rotate(-90 230.4 104)">1608</text>
<text x="238.7" y="104" transform="rotate(-90 238.7 104)">1608</text>
<text x="42.8" y="113.1" transform="rotate(-90 42.8 113.1)">0.47UF 10V +80% -20%</text>
<text x="47" y="110.7" transform="rotate(-90 47 110.7)">C415</text>
<text x="51.1" y="113.1" transform="rotate(-90 51.1 113.1)">0.47UF 10V +80% -20%</text>
<text x="55.4" y="110.7" transform="rotate(-90 55.4 110.7)">C343</text>
<text x="59.5" y="113.1" transform="rotate(-90 59.5 113.1)">0.47UF 10V +80% -20%</text>
<text x="63.7" y="110.7" transform="rotate(-90 63.7 110.7)">C167</text>
<text x="67.8" y="113.1" transform="rotate(-90 67.8 113.1)">0.47UF 10V +80% -20%</text>
<text x="72.1" y="110.7" transform="rotate(-90 72.1 110.7)">C172</text>
<text x="76.2" y="113.1" transform="rotate(-90 76.2 113.1)">0.47UF 10V +80% -20%</text>
<text x="80.3" y="110.7" transform="rotate(-90 80.3 110.7)">C183</text>
<text x="84.5" y="113.1" transform="rotate(-90 84.5 113.1)">0.47UF 10V +80% -20%</text>
<text x="88.6" y="110.7" transform="rotate(-90 88.6 110.7)">C184</text>
<text x="92.9" y="113.1" transform="rotate(-90 92.9 113.1)">0.47UF 10V +80% -20%</text>
<text x="97" y="110.7" transform="rotate(-90 97 110.7)">C246</text>
<text x="101.2" y="113.1" transform="rotate(-90 101.2 113.1)">0.47UF 10V +80% -20%</text>
<text x="105.3" y="110.7" transform="rotate(-90 105.3 110.7)">C250</text>
<text x="109.6" y="113.1" transform="rotate(-90 109.6 113.1)">0.47UF 10V +80% -20%</text>
<text x="113.7" y="110.7" transform="rotate(-90 113.7 110.7)">C388</text>
<text x="117.9" y="113.1" transform="rotate(-90 117.9 113.1)">0.47UF 10V +80% -20%</text>
<text x="122" y="110.7" transform="rotate(-90 122 110.7)">C390</text>
<text x="126.2" y="113.1" transform="rotate(-90 126.2 113.1)">0.47UF 10V +80% -20%</text>
<text x="130.4" y="110.7" transform="rotate(-90 130.4 110.7)">C394</text>
<text x="134.5" y="113.1" transform="rotate(-90 134.5 113.1)">0.47UF 10V +80% -20%</text>
<text x="138.7" y="110.7" transform="rotate(-90 138.7 110.7)">C396</text>
<text x="142.8" y="113.1" transform="rotate(-90 142.8 113.1)">0.47UF 10V +80% -20%</text>
<text x="147.1" y="110.7" transform="rotate(-90 147.1 110.7)">C398</text>
<text x="151.2" y="113.1" transform="rotate(-90 151.2 113.1)">0.47UF 10V +80% -20%</text>
<text x="155.4" y="110.7" transform="rotate(-90 155.4 110.7)">C402</text>
<text x="159.5" y="113.1" transform="rotate(-90 159.5 113.1)">0.47UF 10V +80% -20%</text>
<text x="163.7" y="110.7" transform="rotate(-90 163.7 110.7)">C404</text>
<text x="167.9" y="113.1" transform="rotate(-90 167.9 113.1)">0.47UF 10V +80% -20%</text>
<text x="172" y="110.7" transform="rotate(-90 172 110.7)">C416</text>
<text x="176.2" y="113.1" transform="rotate(-90 176.2 113.1)">0.47UF 10V +80% -20%</text>
<text x="180.3" y="110.7" transform="rotate(-90 180.3 110.7)">C677</text>
<text x="184.6" y="113.1" transform="rotate(-90 184.6 113.1)">0.47UF 10V +80% -20%</text>
<text x="188.7" y="110.7" transform="rotate(-90 188.7 110.7)">C678</text>
<text x="192.9" y="113.1" transform="rotate(-90 192.9 113.1)">0.47UF 10V +80% -20%</text>
<text x="197" y="110.7" transform="rotate(-90 197 110.7)">C707</text>
<text x="201.2" y="113.1" transform="rotate(-90 201.2 113.1)">0.47UF 10V +80% -20%</text>
<text x="205.4" y="110.7" transform="rotate(-90 205.4 110.7)">C708</text>
<text x="209.5" y="113.1" transform="rotate(-90 209.5 113.1)">0.47UF 10V +80% -20%</text>
<text x="213.7" y="110.7" transform="rotate(-90 213.7 110.7)">C420</text>
<text x="217.8" y="113.1" transform="rotate(-90 217.8 113.1)">0.47UF 10V +80% -20%</text>
<text x="222.1" y="110.7" transform="rotate(-90 222.1 110.7)">C417</text>
<text x="226.2" y="113.1" transform="rotate(-90 226.2 113.1)">0.47UF 10V +80% -20%</text>
<text x="230.4" y="110.7" transform="rotate(-90 230.4 110.7)">C710</text>
<text x="234.5" y="113.1" transform="rotate(-90 234.5 113.1)">0.47UF 10V +80% -20%</text>
<text x="238.7" y="110.7" transform="rotate(-90 238.7 110.7)">C715</text>
<text x="42.8" y="154" transform="rotate(-90 42.8 154)">10%</text>
<text x="47" y="155.6" transform="rotate(-90 47 155.6)">3216</text>
<text x="51.1" y="154" transform="rotate(-90 51.1 154)">10%</text>
<text x="55.4" y="155.6" transform="rotate(-90 55.4 155.6)">3216</text>
<text x="59.5" y="154" transform="rotate(-90 59.5 154)">10%</text>
<text x="63.7" y="155.6" transform="rotate(-90 63.7 155.6)">3216</text>
<text x="67.8" y="154" transform="rotate(-90 67.8 154)">10%</text>
<text x="72.1" y="155.6" transform="rotate(-90 72.1 155.6)">3216</text>
<text x="76.2" y="154" transform="rotate(-90 76.2 154)">10%</text>
<text x="80.3" y="155.6" transform="rotate(-90 80.3 155.6)">3216</text>
<text x="84.5" y="154" transform="rotate(-90 84.5 154)">10%</text>
<text x="88.6" y="155.6" transform="rotate(-90 88.6 155.6)">3216</text>
<text x="92.9" y="154" transform="rotate(-90 92.9 154)">10%</text>
<text x="97" y="155.6" transform="rotate(-90 97 155.6)">3216</text>
<text x="101.2" y="154" transform="rotate(-90 101.2 154)">10%</text>
<text x="105.3" y="155.6" transform="rotate(-90 105.3 155.6)">3216</text>
<text x="109.6" y="154" transform="rotate(-90 109.6 154)">10%</text>
<text x="113.7" y="155.6" transform="rotate(-90 113.7 155.6)">3216</text>
<text x="117.9" y="154" transform="rotate(-90 117.9 154)">10%</text>
<text x="122" y="155.6" transform="rotate(-90 122 155.6)">3216</text>
<text x="155.4" y="154.8" transform="rotate(-90 155.4 154.8)">1005</text>
<text x="172" y="154.8" transform="rotate(-90 172 154.8)">1005</text>
<text x="188.7" y="154.8" transform="rotate(-90 188.7 154.8)">1005</text>
<text x="42.8" y="159" transform="rotate(-90 42.8 159)">6.3V</text>
<text x="51.1" y="159" transform="rotate(-90 51.1 159)">6.3V</text>
<text x="59.5" y="159" transform="rotate(-90 59.5 159)">6.3V</text>
<text x="67.8" y="159" transform="rotate(-90 67.8 159)">6.3V</text>
<text x="76.2" y="159" transform="rotate(-90 76.2 159)">6.3V</text>
<text x="84.5" y="159" transform="rotate(-90 84.5 159)">6.3V</text>
<text x="92.9" y="159" transform="rotate(-90 92.9 159)">6.3V</text>
<text x="101.2" y="159" transform="rotate(-90 101.2 159)">6.3V</text>
<text x="109.6" y="159" transform="rotate(-90 109.6 159)">6.3V</text>
<text x="117.9" y="159" transform="rotate(-90 117.9 159)">6.3V</text>
<text x="138.7" y="156.5" transform="rotate(-90 138.7 156.5)">1005</text>
<text x="155.4" y="161.5" transform="rotate(-90 155.4 161.5)">C457</text>
<text x="172" y="161.5" transform="rotate(-90 172 161.5)">C466</text>
<text x="188.7" y="161.5" transform="rotate(-90 188.7 161.5)">C464</text>
<text x="42.8" y="164" transform="rotate(-90 42.8 164)">10UF</text>
<text x="47" y="162.3" transform="rotate(-90 47 162.3)">C156</text>
<text x="51.1" y="164" transform="rotate(-90 51.1 164)">10UF</text>
<text x="55.4" y="162.3" transform="rotate(-90 55.4 162.3)">C165</text>
<text x="59.5" y="164" transform="rotate(-90 59.5 164)">10UF</text>
<text x="63.7" y="162.3" transform="rotate(-90 63.7 162.3)">C347</text>
<text x="67.8" y="164" transform="rotate(-90 67.8 164)">10UF</text>
<text x="72.1" y="162.3" transform="rotate(-90 72.1 162.3)">C173</text>
<text x="76.2" y="164" transform="rotate(-90 76.2 164)">10UF</text>
<text x="80.3" y="162.3" transform="rotate(-90 80.3 162.3)">C354</text>
<text x="84.5" y="164" transform="rotate(-90 84.5 164)">10UF</text>
<text x="88.6" y="162.3" transform="rotate(-90 88.6 162.3)">C185</text>
<text x="92.9" y="164" transform="rotate(-90 92.9 164)">10UF</text>
<text x="97" y="162.3" transform="rotate(-90 97 162.3)">C372</text>
<text x="101.2" y="164" transform="rotate(-90 101.2 164)">10UF</text>
<text x="105.3" y="162.3" transform="rotate(-90 105.3 162.3)">C251</text>
<text x="109.6" y="164" transform="rotate(-90 109.6 164)">10UF</text>
<text x="113.7" y="162.3" transform="rotate(-90 113.7 162.3)">C389</text>
<text x="117.9" y="164" transform="rotate(-90 117.9 164)">10UF</text>
<text x="122" y="162.3" transform="rotate(-90 122 162.3)">C391</text>
<text x="134.5" y="164.8" transform="rotate(-90 134.5 164.8)">0.01UF 25V +80% -20%</text>
<text x="138.7" y="163.2" transform="rotate(-90 138.7 163.2)">C422</text>
<text x="151.2" y="164.8" transform="rotate(-90 151.2 164.8)">0.01UF 25V +80% -20%</text>
<text x="167.9" y="164.8" transform="rotate(-90 167.9 164.8)">0.01UF 25V +80% -20%</text>
<text x="184.6" y="164.8" transform="rotate(-90 184.6 164.8)">0.01UF 25V +80% -20%</text>
<text x="147.1" y="168.1" transform="rotate(-90 147.1 168.1)">1005</text>
<text x="163.7" y="168.1" transform="rotate(-90 163.7 168.1)">1005</text>
<text x="180.3" y="168.1" transform="rotate(-90 180.3 168.1)">1005</text>
<text x="197" y="168.1" transform="rotate(-90 197 168.1)">1005</text>
<text x="142.8" y="176.4" transform="rotate(-90 142.8 176.4)">0.01UF 25V +80% -20%</text>
<text x="147.1" y="174.8" transform="rotate(-90 147.1 174.8)">C435</text>
<text x="159.5" y="176.4" transform="rotate(-90 159.5 176.4)">0.01UF 25V +80% -20%</text>
<text x="163.7" y="174.8" transform="rotate(-90 163.7 174.8)">C465</text>
<text x="176.2" y="176.4" transform="rotate(-90 176.2 176.4)">0.01UF 25V +80% -20%</text>
<text x="180.3" y="174.8" transform="rotate(-90 180.3 174.8)">C387</text>
<text x="192.9" y="176.4" transform="rotate(-90 192.9 176.4)">0.01UF 25V +80% -20%</text>
<text x="197" y="174.8" transform="rotate(-90 197 174.8)">C441</text>
</g>
<g font-size="1.3">
<text x="207.5" y="191.3">IBM</text>
<text x="208.3" y="190.2">THIS</text>
<text x="211.3" y="191.3">ITS</text>
<text x="212.9" y="190.2">DOCUMENT</text>
<text x="215.1" y="191.3">USE IS AUTHORIZED ONLY</text>
<text x="220.5" y="190.2">IS</text>
<text x="223.5" y="190.2">THE PROPERTY</text>
<text x="233.4" y="191.3">FOR</text>
<text x="234.2" y="190.2">OF</text>
<text x="207.5" y="192.5">RESPONDING TO A REQUEST FOR QUOTATION</text>
<text x="207.5" y="193.7">OR</text>
<text x="207.5" y="194.9">IBM.</text>
<text x="207.5" y="196.1">TO THE IBM PURCHASING DEPARTMENT.</text>
<text x="210.6" y="193.7">FOR</text>
<text x="212.9" y="194.9">ALL QUESTIONS MUST BE REFERRED</text>
<text x="214.4" y="193.7">THE PERFORMANCE OF WORK</text>
<text x="233.4" y="193.7">FOR</text>
</g>
</svg>
